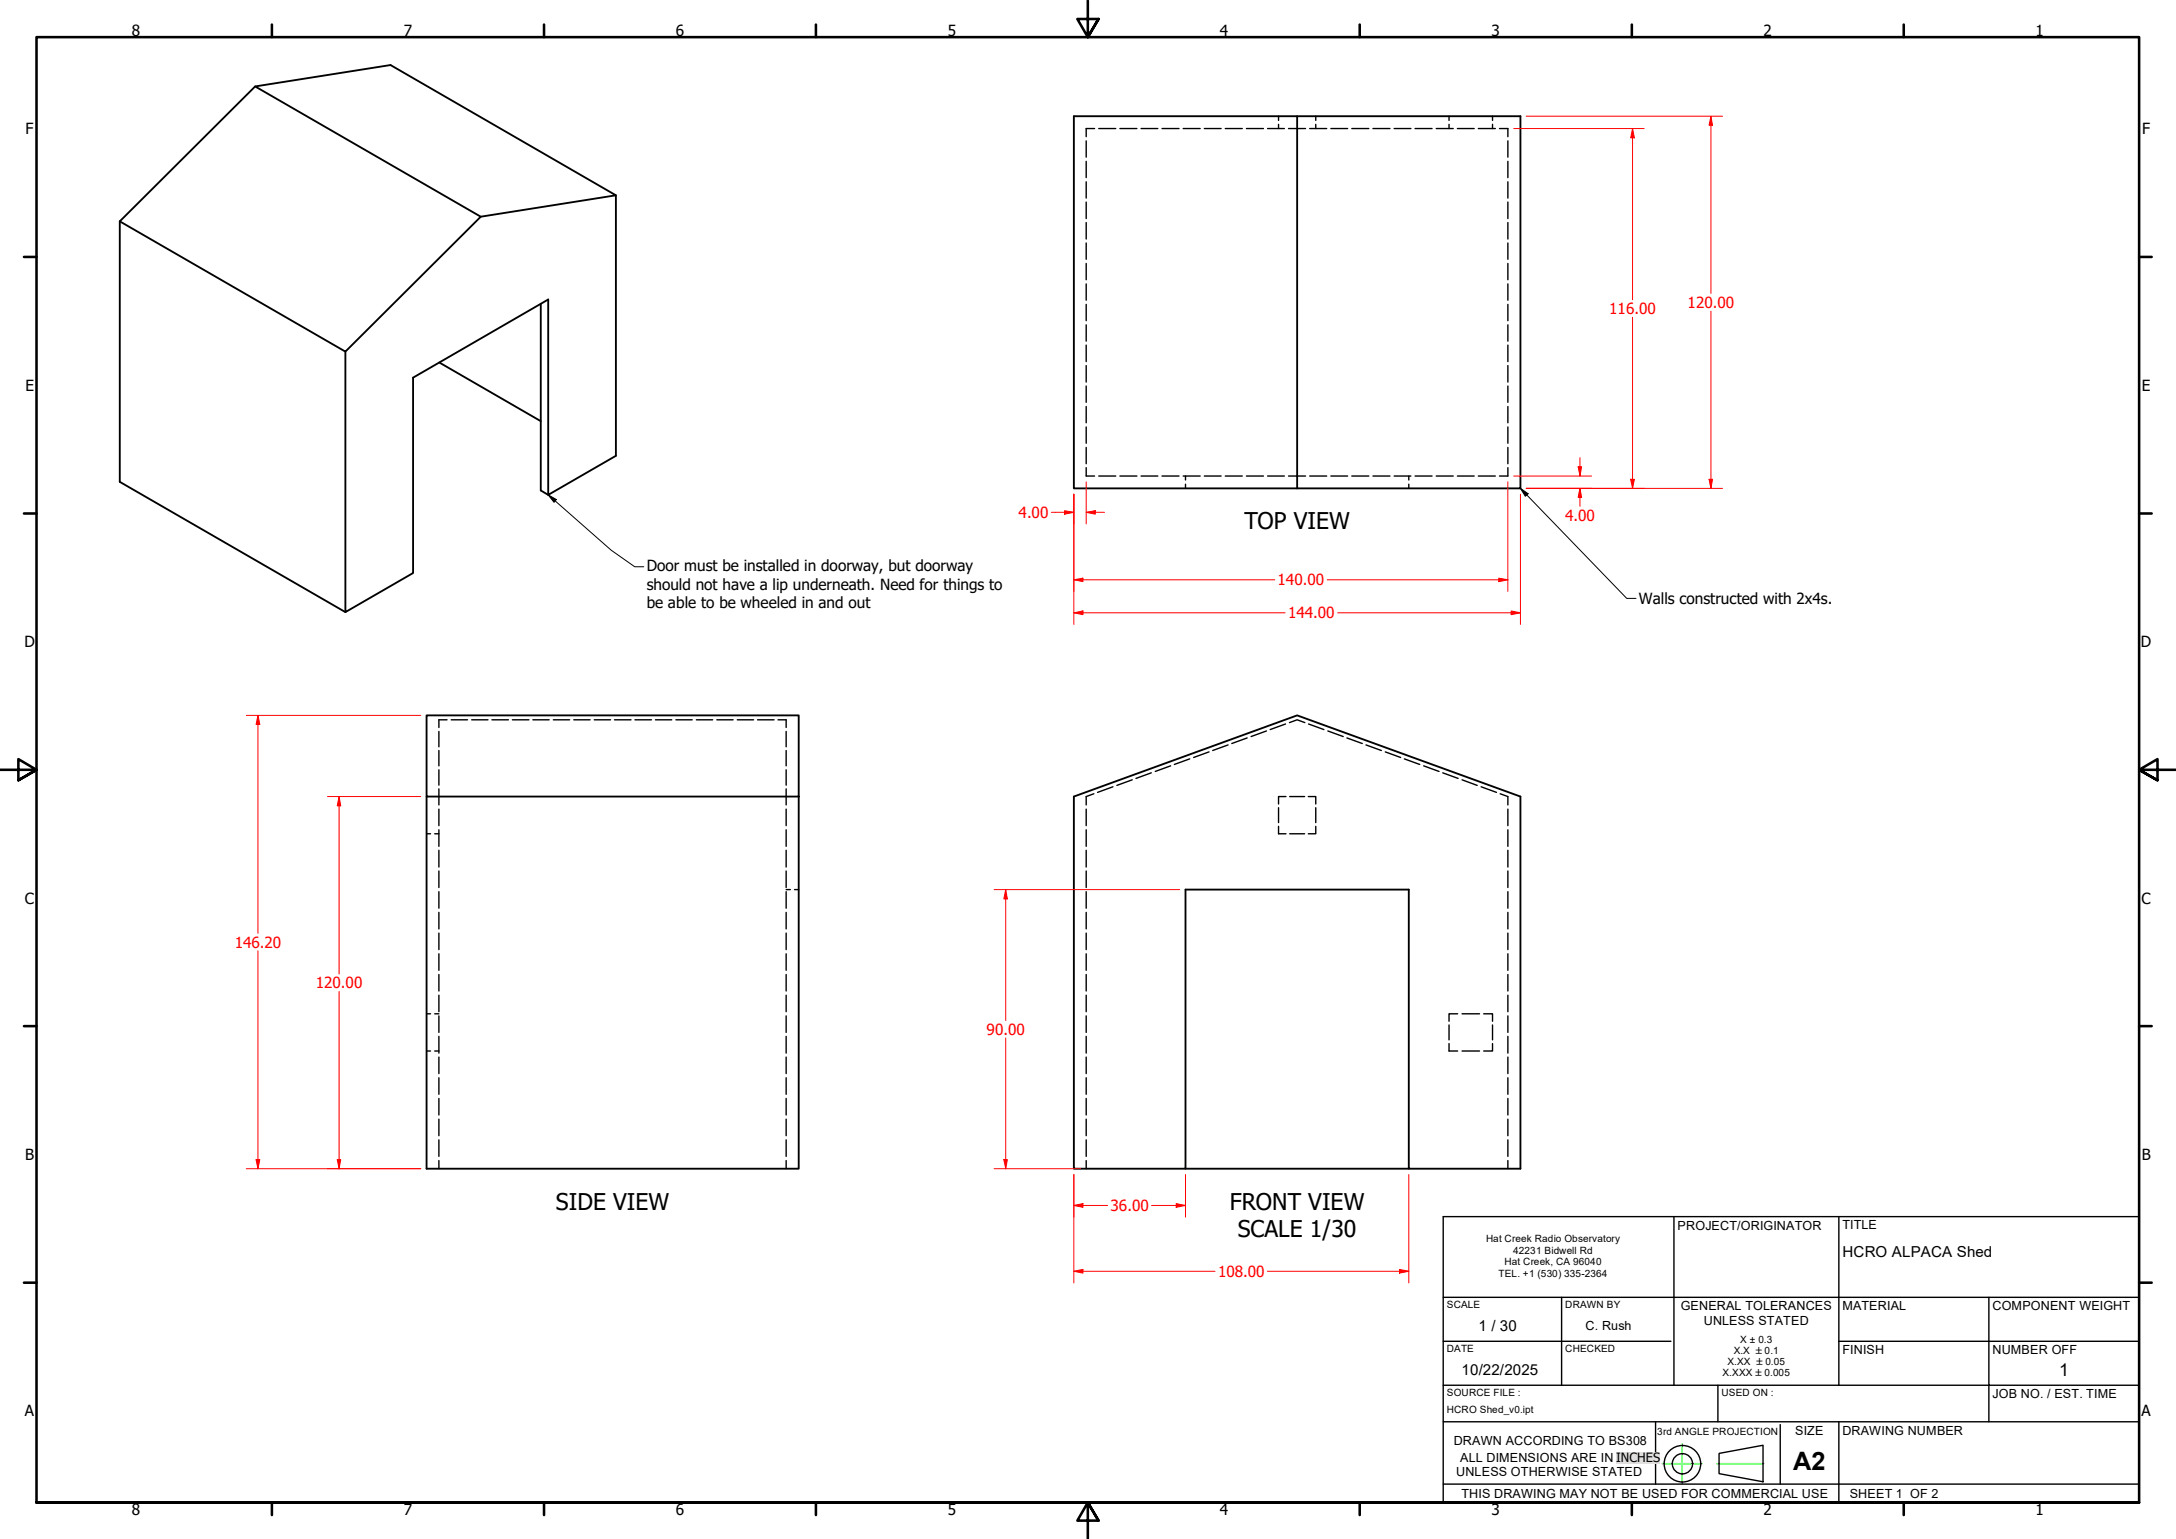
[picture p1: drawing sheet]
<svg xmlns="http://www.w3.org/2000/svg" width="594mm" height="420mm" viewBox="0 0 594 420" stroke-linecap="round" stroke-linejoin="round" font-family="sans-serif">
<!-- layer: Hidden (ANSI) -->
<g fill="none" stroke="#000" stroke-width=".38">
<path d="M296.5 38.5v4.4M298.8 35.1h-2.3v2.2M300 35.1h4.6M305.8 35.1h4.6M311.5 35.1h4.6M317.2 35.1h4.7M323 35.1h4.7M328.8 35.1h4.6M334.5 35.1h4.7M340.3 35.1h4.6M346.1 35.1h4.5M349.1 31.7v1.2"/>
<path d="M349.1 34v1.1M351.8 35.1h4.6M357.6 35.1h4.6M359.2 31.7v1.2M359.2 34v1.1M363.3 35.1h4.6M369.1 35.1h4.6M374.8 35.1h4.7M380.6 35.1h4.6M386.3 35.1h4.7M392.1 35.1h4.6M395.6 31.7v1.2"/>
<path d="M395.6 34v1.1M397.9 35.1h4.6M403.6 35.1h4.6M407.5 31.7v1.2M407.5 34v1.1M409.4 35.1h2.3v2.2M411.7 38.5v4.4M296.5 44v4.5M296.5 49.6v4.5M296.5 55.2v4.5M411.7 44v4.5M411.7 49.6v4.5"/>
<path d="M411.7 55.2v4.5M296.5 60.7v4.6M296.5 66.3v4.5M296.5 71.9v4.5M296.5 77.5v4.5M411.7 60.7v4.6M411.7 66.3v4.5M411.7 71.9v4.5M411.7 77.5v4.5M296.5 83.1v4.4M296.5 88.7v4.4M296.5 94.2v4.5"/>
<path d="M296.5 99.8v4.5M411.7 83.1v4.4M411.7 88.7v4.4M411.7 94.2v4.5M411.7 99.8v4.5M296.5 105.4v4.4M296.5 111v4.4M296.5 116.6v4.4M411.7 105.4v4.4M411.7 111v4.4M411.7 116.6v4.4M296.5 122.2v4.4"/>
<path d="M296.5 127.7v2.3h2.3M300 130h4.6M305.8 130h4.6M311.5 130h4.6M317.2 130h4.7M323 130h4.7M323.7 130v1M323.7 132.2v1.1M328.8 130h4.6M334.5 130h4.7M340.3 130h4.6M346.1 130h4.5"/>
<path d="M351.8 130h4.6M357.6 130h4.6M363.3 130h4.6M369.1 130h4.6M374.8 130h4.7M380.6 130h4.6M384.6 130v1M384.6 132.2v1.1M386.3 130h4.7M392.1 130h4.6M397.9 130h4.6M403.6 130h4.6"/>
<path d="M411.7 122.2v4.4M411.7 127.7v2.3h-2.3M119.8 199.7v4.2M122 196.5h-2.2v2.1M123.2 196.5h4.4M128.8 196.5h4.4M134.3 196.5h4.5M139.9 196.5h4.5M145.5 196.5h4.4M151.1 196.5h4.4M156.7 196.5h4.4M162.2 196.5h4.5"/>
<path d="M167.8 196.5h4.5M173.4 196.5h4.5M178.9 196.5h4.5M184.5 196.5h4.5M190.1 196.5h4.5M195.7 196.5h4.5M201.3 196.5h4.4M206.8 196.5h4.5M212.4 196.5h2.2v2.1M214.6 199.7v4.2M345.8 199.6l-4.2 1.5M351 197.7l-4.2 1.5"/>
<path d="M352 197.3l2.1-.8 2.1 .8M357.3 197.7l4.1 1.5M362.5 199.6l4.2 1.5M119.8 204.9v4.2M119.8 210.2v4.2M119.8 215.4v4.4M214.6 204.9v4.2M214.6 210.2v4.2M214.6 215.4v4.4M298.6 216.7l-2.1 .8v2.3M303.8 214.8l-4.1 1.5M309.1 212.9l-4.2 1.5"/>
<path d="M314.3 211l-4.2 1.5M319.6 209.1l-4.2 1.5M324.8 207.2l-4.2 1.5M330.1 205.3l-4.2 1.5M335.3 203.4l-4.2 1.5M340.5 201.5l-4.2 1.5M351.1 217.5h-2v2M352.1 217.5h4.1M357.2 217.5h2v2M367.7 201.5l4.2 1.5M372.9 203.4l4.2 1.5M378.2 205.3l4.2 1.5"/>
<path d="M383.4 207.2l4.2 1.5M388.7 209.1l4.2 1.5M393.9 211l4.2 1.5M399.2 212.9l4.1 1.5M404.4 214.8l4.2 1.5M409.6 216.7l2.1 .8v2.3M116.5 227.6h1M118.7 227.6h1.1M119.8 220.9v4.5M119.8 226.5v4.6M119.8 232.1v4.6M119.8 237.8v4.5"/>
<path d="M214.6 220.9v4.5M214.6 226.5v4.6M214.6 232.1v4.6M214.6 237.8v4.5M296.5 220.9v4.5M296.5 226.5v4.6M296.5 232.1v4.6M296.5 237.8v4.5M349.1 220.5v4.1M349.1 225.6v2h2M352.1 227.6h4.1M359.2 225.6v2h-2"/>
<path d="M359.2 220.5v4.1M411.7 220.9v4.5M411.7 226.5v4.6M411.7 232.1v4.6M411.7 237.8v4.5M119.8 243.4v4.5M119.8 249.1v4.5M119.8 254.7v4.5M214.6 243.4v4.5M214.6 249.1v4.5M214.6 254.7v4.5M214.6 242.9h1.2"/>
<path d="M216.9 242.9h1.2M296.5 243.4v4.5M296.5 249.1v4.5M296.5 254.7v4.5M411.7 243.4v4.5M411.7 249.1v4.5M411.7 254.7v4.5M116.5 276.8h1M118.7 276.8h1.1M119.8 260.4v4.5M119.8 266v4.6M119.8 271.7v4.5"/>
<path d="M119.8 277.3v4.6M214.6 260.4v4.5M214.6 266v4.6M214.6 271.7v4.5M214.6 277.3v4.6M296.5 260.4v4.5M296.5 266v4.6M296.5 271.7v4.5M296.5 277.3v4.6M395.6 279.8v4.1M398 276.8h-2.4v2M399.2 276.8h4.7"/>
<path d="M405.1 276.8h2.4v2M407.5 279.8v4.1M411.7 260.4v4.5M411.7 266v4.6M411.7 271.7v4.5M411.7 277.3v4.6M116.5 286.9h1M118.7 286.9h1.1M119.8 282.9v4.6M119.8 288.6v4.5M119.8 294.2v4.5M119.8 299.9v4.5"/>
<path d="M214.6 282.9v4.6M214.6 288.6v4.5M214.6 294.2v4.5M214.6 299.9v4.5M296.5 282.9v4.6M296.5 288.6v4.5M296.5 294.2v4.5M296.5 299.9v4.5M395.6 284.9v2h2.4M399.2 286.9h4.7M407.5 284.9v2h-2.4M411.7 282.9v4.6"/>
<path d="M411.7 288.6v4.5M411.7 294.2v4.5M411.7 299.9v4.5M119.8 305.5v4.5M119.8 311.2v4.5M119.8 316.8v2.3M214.6 305.5v4.5M214.6 311.2v4.5M214.6 316.8v2.3M296.5 305.5v4.5M296.5 311.2v4.5M296.5 316.8v2.3"/>
<path d="M411.7 305.5v4.5M411.7 311.2v4.5M411.7 316.8v2.3"/>
</g>
<!-- layer: Visible (ANSI) -->
<path d="M69.7 23.6l61.6 35.6 36.8-5.9-61.5-35.5-36.9 5.8-37 36.8M354.1 31.7v101.6h61v-101.6h-121.9v101.6h60.9M131.3 59.2l-37 36.8-61.6-35.6M168.1 53.3v71.1l-18.4 10.7v-53.3l-36.9 21.3v53.3l-18.5 10.7v-71.1M32.7 60.4v71.2l61.6 35.5M120 99l27.6 16M147.6 83v50.9l2.1 1.2M116.5 195.3h101.6v22.2h-101.6zM116.5 217.5v101.6h101.6v-101.6M293.2 217.5l60.9-22.2 61 22.2v101.6h-30.5v-76.2h-60.9v76.2h-30.5zM323.7 319.1h60.9" fill="none" stroke="#000" stroke-width=".51"/>
<!-- layer: Border (ANSI) -->
<g fill="none" stroke="#000" stroke-width=".7">
<path d="M74.2 6.7v3.4M148.5 6.7v3.4M222.8 6.7v3.4M297 .2v9.9l-2.9-4.9h5.8l-2.9 4.9 2.9-4.9M371.2 6.7v3.4M445.5 6.7v3.4M519.7 6.7v3.4M6.5 70.1h3.5M584 70.1h3.4M6.5 140.2h3.5M584 140.2h3.4M0 210.2h10l-5-3v5.8l5-2.8-5 2.8"/>
<path d="M594 210.2h-10l5-3v5.8l-5-2.8 5 2.8M6.5 280.1h3.5M584 280.1h3.4M6.5 350.2h3.5M584 350.2h3.4M10 410.2v-400.1h574v400.1h-574h574M74.2 410.2v3.4M148.5 410.2v3.4M222.8 410.2v3.4M299.9 415.1l-2.9-4.9 2.9 4.9h-5.8l2.9-4.9v10M371.2 410.2v3.4M445.5 410.2v3.4"/>
<path d="M519.7 410.2v3.4"/>
</g>
<!-- layer: Sketch Geometry(Design Office) -->
<g fill="none" stroke="#000" stroke-width=".38">
<path d="M394 332.1h190v78.1h-190zM457 332.1v46.1M502 332.1v46.1M394 354.2h190M426.3 354.2v24M543 354.2v24h41M394 366.2h62.2M394 378.2h108M469 378.2v10M502 366.2h82M502 378.2h41v10M394 388.2h190"/>
<path d="M452 388.2v17M459.3 399.6v5.3M469.3 396.8l12-2.2v9.9l-12-2.2zM486 388.9v16.3M502 388.2v22M394 405.2h190"/>
<circle cx="459.3" cy="399.6" r="5"/>
<circle cx="459.3" cy="399.6" r="2.76"/>
</g>
<path d="M453.8 399.6h10.9M459.3 394.2v10.7M468.7 399.6h12.8" fill="none" stroke="#0f0" stroke-width=".38"/>
<!-- layer: Dimension (ANSI) -->
<path d="M293.2 167.3h2.5" fill="none" stroke="#f00" stroke-width=".27"/>
<path d="M293.2 167.3l2.5-.5v1z" fill="#f00"/>
<path d="M293.2 167.3l2.5-.5v1zM412.6 167.3h2.5" fill="none" stroke="#f00" stroke-width=".27"/>
<path d="M412.6 166.8l2.5 .5-2.5 .5z" fill="#f00"/>
<path d="M293.2 134.9v35.6M415.1 134.9v35.6M295.7 167.3h55.1M365.2 167.3h47.4M412.6 166.8l2.5 .5-2.5 .5zM70.4 316.6v2.5" fill="none" stroke="#f00" stroke-width=".27"/>
<path d="M69.9 316.6h1l-.5 2.5z" fill="#f00"/>
<path d="M70.4 195.3v2.5M69.9 316.6h1l-.5 2.5z" fill="none" stroke="#f00" stroke-width=".27"/>
<path d="M70.4 195.3l.5 2.5h-1z" fill="#f00"/>
<path d="M67.2 195.3h47.7M70.4 195.3l.5 2.5h-1zM70.4 197.8v57M70.4 259.6v57M67.2 319.1h47.7M92.6 316.6v2.5" fill="none" stroke="#f00" stroke-width=".27"/>
<path d="M92.1 316.6h.9l-.4 2.5z" fill="#f00"/>
<path d="M92.6 217.5v2.5M92.1 316.6h.9l-.4 2.5z" fill="none" stroke="#f00" stroke-width=".27"/>
<path d="M92.6 217.5l.4 2.5h-.9z" fill="#f00"/>
<path d="M89.4 217.5h25.5M92.6 217.5l.4 2.5h-.9zM92.6 220v45.9M92.6 270.7v45.9M89.4 319.1h25.5M274.6 316.6v2.5" fill="none" stroke="#f00" stroke-width=".27"/>
<path d="M274.1 316.6h.9l-.4 2.5z" fill="#f00"/>
<path d="M274.6 242.9v2.5M274.1 316.6h.9l-.4 2.5z" fill="none" stroke="#f00" stroke-width=".27"/>
<path d="M274.6 242.9l.4 2.5h-.9z" fill="#f00"/>
<path d="M271.4 242.9h50.7M274.6 242.9l.4 2.5h-.9zM274.6 245.4v33.2M274.6 283.4v33.2M271.4 319.1h23.6M293.2 329.1h2.5" fill="none" stroke="#f00" stroke-width=".27"/>
<path d="M293.2 329.1l2.5-.5v1z" fill="#f00"/>
<path d="M293.2 329.1l2.5-.5v1zM321.1 329.1h2.6" fill="none" stroke="#f00" stroke-width=".27"/>
<path d="M321.1 328.6l2.6 .5-2.6 .5z" fill="#f00"/>
<path d="M293.2 320.7v11.6M295.7 329.1h6.7M314.4 329.1h6.7M321.1 328.6l2.6 .5-2.6 .5zM323.7 320.7v11.6M293.2 347.1h2.5" fill="none" stroke="#f00" stroke-width=".27"/>
<path d="M293.2 347.1l2.5-.5v1z" fill="#f00"/>
<path d="M293.2 347.1l2.5-.5v1zM382.1 347.1h2.5" fill="none" stroke="#f00" stroke-width=".27"/>
<path d="M382.1 346.6l2.5 .5-2.5 .5z" fill="#f00"/>
<path d="M290.6 139.9h2.6M293.2 320.7v29.5M384.6 320.7v29.5M295.7 347.1h36M346 347.1h36.1M382.1 346.6l2.5 .5-2.5 .5z" fill="none" stroke="#f00" stroke-width=".27"/>
<path d="M290.6 139.4l2.6 .5-2.6 .5z" fill="#f00"/>
<path d="M290.6 139.4l2.6 .5-2.6 .5zM296.5 139.9h2.5" fill="none" stroke="#f00" stroke-width=".27"/>
<path d="M296.5 139.9l2.5-.5v1z" fill="#f00"/>
<path d="M287 139.9h3.6M293.2 134.9v8.1M296.5 139.9l2.5-.5v1zM296.5 131.6v11.4M299 139.9h2.6M293.2 158.3h2.5" fill="none" stroke="#f00" stroke-width=".27"/>
<path d="M293.2 158.3l2.5-.5v1z" fill="#f00"/>
<path d="M293.2 158.3l2.5-.5v1zM409.2 158.3h2.5" fill="none" stroke="#f00" stroke-width=".27"/>
<path d="M409.2 157.8l2.5 .5-2.5 .5z" fill="#f00"/>
<path d="M293.2 134.9v26.6M411.7 131.6v29.9M431.4 133.3v2.5M295.7 158.3h52.3M362.3 158.3h46.9M409.2 157.8l2.5 .5-2.5 .5z" fill="none" stroke="#f00" stroke-width=".27"/>
<path d="M431.4 133.3l.4 2.5h-1z" fill="#f00"/>
<path d="M431.4 133.3l.4 2.5h-1zM431.4 127.4v2.6" fill="none" stroke="#f00" stroke-width=".27"/>
<path d="M430.8 127.4h1l-.4 2.6z" fill="#f00"/>
<path d="M413.3 130h21.2M416.7 133.3h17.8M430.8 127.4h1l-.4 2.6zM431.4 124.9v2.5M431.4 135.8v2.4M445.7 130.9v2.4" fill="none" stroke="#f00" stroke-width=".27"/>
<path d="M445.2 130.9h1l-.5 2.4z" fill="#f00"/>
<path d="M445.7 35.1v2.5M445.2 130.9h1l-.5 2.4z" fill="none" stroke="#f00" stroke-width=".27"/>
<path d="M445.7 35.1l.5 2.5h-1z" fill="#f00"/>
<path d="M413.3 35.1h35.6M445.7 35.1l.5 2.5h-1zM445.7 37.6v44.2M445.7 86.6v44.3M416.7 133.3h32.2M467.1 130.9v2.4" fill="none" stroke="#f00" stroke-width=".27"/>
<path d="M466.6 130.9h1l-.5 2.4z" fill="#f00"/>
<path d="M467.1 31.7v2.5M466.6 130.9h1l-.5 2.4z" fill="none" stroke="#f00" stroke-width=".27"/>
<path d="M467.1 31.7l.5 2.5h-1z" fill="#f00"/>
<path d="M416.7 31.7h53.6M467.1 31.7l.5 2.5h-1zM467.1 34.2v45.9M467.1 84.9v46M416.7 133.3h53.6" fill="none" stroke="#f00" stroke-width=".27"/>
<!-- layer: Symbol (ANSI) -->
<path d="M149.7 135.1l2.2 1.3-.6 .7zM149.7 135.1l17.2 15.1 6.4 4.5h2.5" fill="none" stroke="#000" stroke-width=".27"/>
<path d="M149.7 135.1l2.2 1.3-.6 .7z" fill="#000"/>
<path d="M441.3 396.5h12v3.1h-12z" fill-rule="evenodd" fill="#e6e0db"/>
<path d="M415.1 133.3l2.1 1.5-.8 .7zM415.1 133.3l29 30.1h2.6" fill="none" stroke="#000" stroke-width=".27"/>
<path d="M415.1 133.3l2.1 1.5-.8 .7z" fill="#000"/>
<text font-size="6.9" x="489.5" y="401.4">A2</text>
<g font-size="6.3">
<text x="339.7" y="144.5">TOP VIEW</text>
<text x="151.8" y="330.2">SIDE VIEW</text>
<text x="335.7" y="330.2">FRONT VIEW</text>
<text x="337.9" y="337.8">SCALE 1/30</text>
</g>
<text font-size="4.8" x="562.2" y="375.6">1</text>
<g font-size="4.2">
<text x="36" y="9.8">8</text>
<text x="110.2" y="9.8">7</text>
<text x="184.5" y="9.8">6</text>
<text x="258.8" y="9.8">5</text>
<text x="333" y="9.8">4</text>
<text x="407.2" y="9.8">3</text>
<text x="481.5" y="9.8">2</text>
<text x="555.8" y="9.8">1</text>
<text x="7" y="36.7">F</text>
<text x="584.8" y="36.7">F</text>
<text x="6.9" y="106.7">E</text>
<text x="584.8" y="106.7">E</text>
<text x="176.6" y="155.9">Door must be installed in doorway, but doorway</text>
<text x="176.6" y="161">should not have a lip underneath. Need for things to</text>
<text x="176.6" y="166">be able to be wheeled in and out</text>
<text x="447.4" y="164.9">Walls constructed with 2x4s.</text>
<text x="6.7" y="176.7">D</text>
<text x="584.5" y="176.7">D</text>
<text x="6.8" y="246.7">C</text>
<text x="584.6" y="246.7">C</text>
<text x="6.9" y="316.7">B</text>
<text x="584.7" y="316.7">B</text>
<text x="6.8" y="386.7">A</text>
<text x="584.6" y="386.7">A</text>
<text x="36" y="413.6">8</text>
<text x="110.2" y="413.6">7</text>
<text x="184.5" y="413.6">6</text>
<text x="258.8" y="413.6">5</text>
<text x="333" y="413.6">4</text>
<text x="407.2" y="413.6">3</text>
<text x="481.5" y="413.6">2</text>
<text x="555.8" y="413.6">1</text>
</g>
<g font-size="4.2" fill="#f00">
<text x="439.4" y="85.8">116.00</text>
<text x="460.8" y="84.1">120.00</text>
<text x="278.1" y="141.4">4.00</text>
<text x="427.3" y="142.2">4.00</text>
<text x="348.8" y="159.8">140.00</text>
<text x="351.7" y="168.8">144.00</text>
<text x="64.1" y="258.7">146.20</text>
<text x="86.2" y="269.8">120.00</text>
<text x="269.4" y="282.5">90.00</text>
<text x="303.2" y="330.6">36.00</text>
<text x="332.5" y="348.6">108.00</text>
</g>
<g font-size="4.1">
<text x="503" y="343.2">HCRO ALPACA Shed</text>
<text x="403.7" y="363.4">1 / 30</text>
<text x="399" y="375.4">10/22/2025</text>
</g>
<text font-size="3.5" x="441.3" y="399.1">INCHES</text>
<g font-size="3.4">
<text x="458" y="335.7">PROJECT/ORIGINATOR</text>
<text x="503" y="335.6">TITLE</text>
<text x="458.9" y="357.7">GENERAL TOLERANCES</text>
<text x="503" y="357.7">MATERIAL</text>
<text x="544" y="357.7">COMPONENT WEIGHT</text>
<text x="432.9" y="363.1">C. Rush</text>
<text x="465.1" y="361.6">UNLESS STATED</text>
<text x="503" y="369.7">FINISH</text>
<text x="544" y="369.7">NUMBER OFF</text>
<text x="544" y="381.7">JOB NO. / EST. TIME</text>
<text x="396.9" y="394.4">DRAWN ACCORDING TO BS308</text>
<text x="490.1" y="391.7">SIZE</text>
<text x="503" y="391.7">DRAWING NUMBER</text>
<text x="398.7" y="399.1">ALL DIMENSIONS ARE IN</text>
<text x="441.5" y="399.1">MM</text>
<text x="397.6" y="403">UNLESS OTHERWISE STATED</text>
<text x="399" y="408.9">THIS DRAWING MAY NOT BE USED FOR COMMERCIAL USE</text>
<text x="505" y="408.9">SHEET 1 OF 2</text>
</g>
<g font-size="2.7">
<text x="405.7" y="339.1">Hat Creek Radio Observatory</text>
<text x="410.7" y="345.5">Hat Creek, CA 96040</text>
<text x="413.1" y="342.3">42231 Bidwell Rd</text>
<text x="409.1" y="348.6">TEL. +1 (530) 335-2364</text>
<text x="395" y="357.2">SCALE</text>
<text x="427.4" y="357.2">DRAWN BY</text>
<text x="395" y="369.2">DATE</text>
<text x="427.4" y="369.2">CHECKED</text>
<text x="473.3" y="369.7">X.X ±0.1</text>
<text x="475.1" y="366.6">X ± 0.3</text>
<text x="470.3" y="375.6">X.XXX ±0.005</text>
<text x="471.6" y="372.7">X.XX ±0.05</text>
<text x="395" y="381.2">SOURCE FILE :</text>
<text x="470" y="381.2">USED ON :</text>
<text x="395" y="385.7">HCRO Shed_v0.ipt</text>
<text x="452.4" y="391.6">3rd ANGLE PROJECTION</text>
</g>
</svg>
